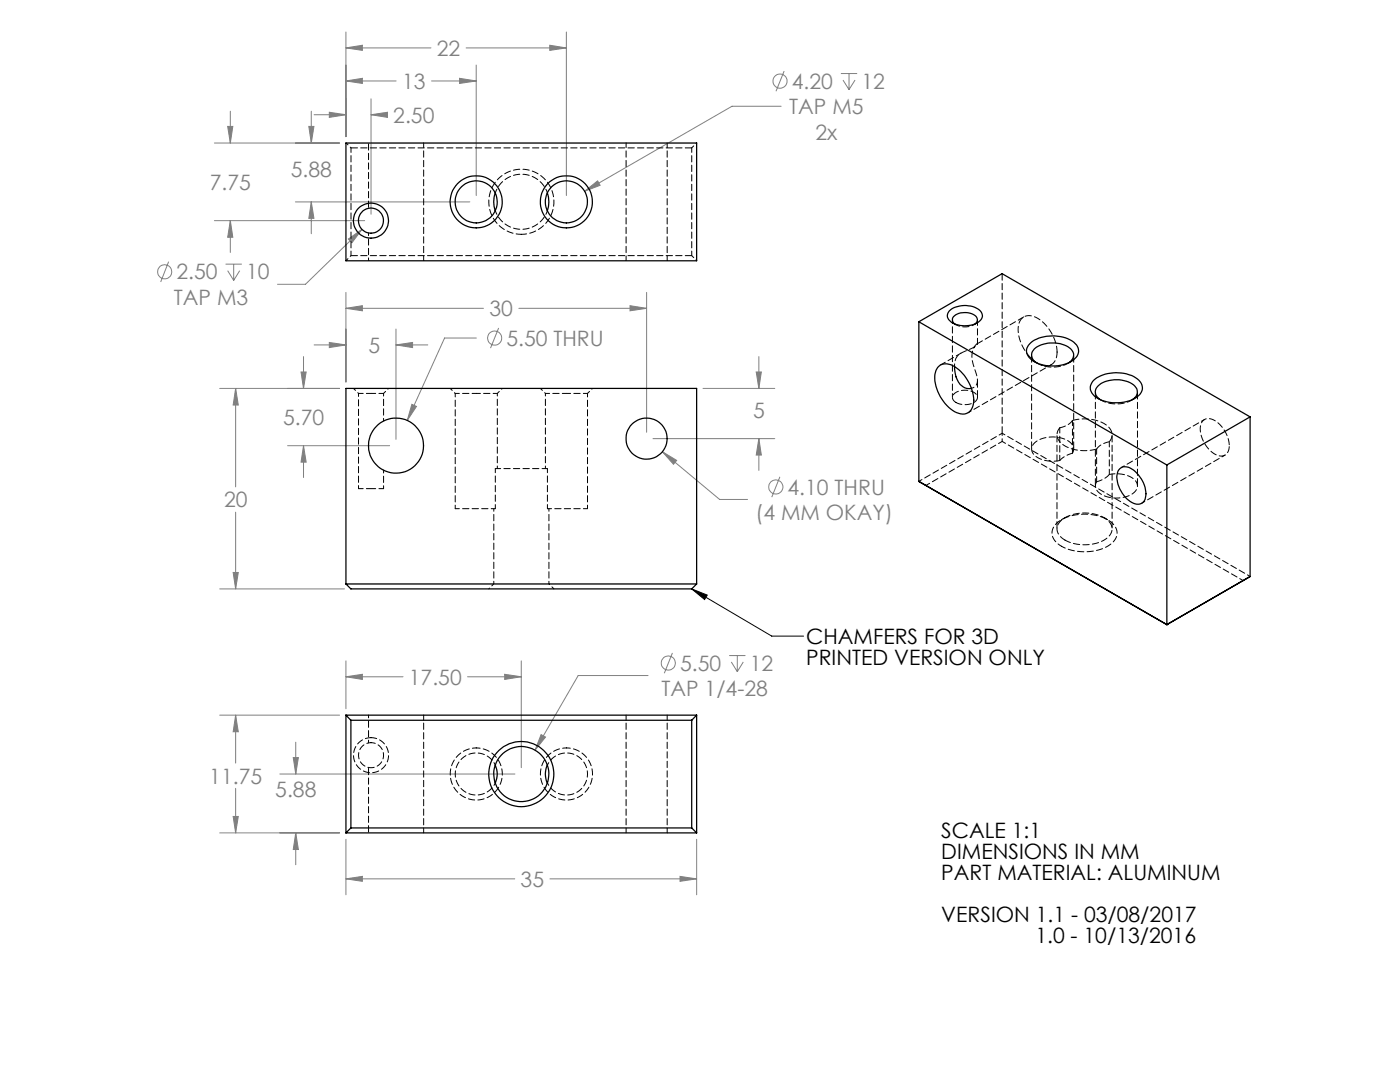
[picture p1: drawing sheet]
<svg xmlns="http://www.w3.org/2000/svg" width="279mm" height="216mm" viewBox="0 0 279 216" stroke-linecap="round" stroke-linejoin="round" font-family="sans-serif">
<g fill="none" stroke="#808080" stroke-width=".2">
<path d="M69 16.2l3.3-.6v1.1zM69 9.6l3.3-.6v1.1zM69 6.4v20.9M69 16.2h10.1M69 9.6h17M74 19.7v23.1M86.1 16.2h8.9M91.7 15.6l3.3 .6-3.3 .5zM93 9.6h20M95 13v26M109.7 9l3.3 .6-3.3 .5zM113 6.4v32.6"/>
<path d="M156.5 14.2l-1.6 4M167.8 14.7h3.3M168.2 16l1.2 1.9M169.4 14.7v3.2M170.6 16l-1.2 1.9M42.8 28.5h25M45.4 25.2h1.1l-.5 3.3zM46 22.2v6.3M61.6 25.2h1.1l-.6 3.3zM62.1 22.2v6.3M62.7 22.9h6.3M65.7 22.4l3.3 .5-3.3 .5z"/>
<path d="M74 22.9l3.3-.5v1zM74 22.9h3.3M116.7 38.2l2.6-2.1 .5 .9zM155.9 21.2h-9.8l-29.4 17M33.7 52.2l-1.6 4.1M42.8 44h30M45 52.7h3.3M45.4 54l1.2 2M46 44l.5 3.3h-1.1zM46 44v6.4M46.6 52.7v3.3M47.8 54l-1.2 2"/>
<path d="M58.9 40.3h34.9M62.1 40.3l.6 3.3h-1.1zM62.1 40.3v6.3M69 58.3v17.9M69.5 47.7l2.7-1.9-2 2.6zM72.2 45.8l-11.2 10.9h-5.6M129 58.3v28M43.9 77.5h23.9M47 77.5l.6 3.3h-1.1zM47 77.5v19.7M60.1 74.2h1l-.5 3.3zM60.6 71.2v6.3"/>
<path d="M62.7 68.8h6.3M65.7 68.3l3.3 .5-3.3 .6zM69 61.5l3.3-.5v1zM69 61.5h27.5M79 68.8l3.3-.5v1.1zM79 65.7v22M79 68.8h6.4M95.1 67.5h-6.4l-7.4 16.4M99.5 65.4l-1.6 4.1M103.5 61.5h25.5M125.7 61l3.3 .5-3.3 .5zM140.3 77.5h14.3"/>
<path d="M150.9 74.2h1l-.5 3.3zM151.4 71.2v6.3M57.4 88.9h20.4M60.6 88.9l.5 3.3h-1zM60.6 88.9v6.4M82.2 80.7l.9 .4-1.8 2.8zM130.3 87.5h24.3M132.2 90.1l2.8 1.8-.6 .7zM132.2 90.1l11.4 9.6h5.6M151.4 87.5l.5 3.3h-1zM151.4 87.5v6.4M155.6 95.1l-1.6 4.1"/>
<path d="M43.9 117.5h24.9M46.5 114.2h1.1l-.6 3.3zM47 102.2v15.3M69 135l3.3-.5v1.1zM69 131.9v9.5M69 135h11.4M93.3 135h10.7M100.7 134.5l3.3 .5-3.3 .6zM104 131.9v21.3M129.3 134.8h-13.9l-8.6 14.9M134.2 130.3l-1.6 4M145.5 130.8h3.3"/>
<path d="M145.9 132.1l1.2 1.9M147.1 130.8v3.2M148.3 132.1l-1.2 1.9M43.9 142.7h23.9M47 142.7l.6 3.3h-1.1zM47 142.7v9.6M47 157.3v8.9M55.8 154.4h47M58.5 151.2h1l-.5 3.2zM59 148.1v6.3M108 146.6l.9 .5-2.1 2.6zM43.9 166.2h23.9"/>
<path d="M46.5 162.9h1.1l-.6 3.3zM59 166.2l.5 3.3h-1zM59 166.2v6.3M69 175.4l3.3-.5v1zM69 167.5v11M69 175.4h33.7M109.7 175.4h29.3M135.7 174.9l3.3 .5-3.3 .5zM139 167.5v11"/>
<circle cx="155.7" cy="16.2" r="1.42"/>
<circle cx="32.9" cy="54.2" r="1.41"/>
<circle cx="98.7" cy="67.5" r="1.4"/>
<circle cx="154.8" cy="97.2" r="1.41"/>
<circle cx="133.4" cy="132.3" r="1.41"/>
</g>
<path d="M138 117.5l3.1 1.2-.5 .9zM138 117.5l16 9.4h6.4" fill="none" stroke="#000" stroke-width=".2"/>
<path d="M138 117.5l3.1 1.2-.5 .9z" fill="#000"/>
<path d="M82.2 80.7l-.9 3.2 1.8-2.8zM132.2 90.1l2.2 2.5 .6-.7zM60.6 88.9l.5 3.3h-1zM60.1 74.2h1l-.5 3.3zM79 68.8l3.3-.5v1.1zM65.7 68.3l3.3 .5-3.3 .6zM69 61.5l3.3-.5v1zM125.7 61l3.3 .5-3.3 .5zM151.4 87.5l.5 3.3h-1zM150.9 74.2h1l-.5 3.3zM47 77.5l.6 3.3h-1.1zM46.5 114.2h1.1l-.6 3.3zM69.5 47.7l.7 .7 2-2.6zM116.7 38.2l3.1-1.2-.5-.9zM91.7 15.6l3.3 .6-3.3 .5zM69 16.2l3.3-.6v1.1zM109.7 9l3.3 .6-3.3 .5zM69 9.6l3.3-.6v1.1zM45.4 25.2h1.1l-.5 3.3zM46 44l.5 3.3h-1.1zM61.6 25.2h1.1l-.6 3.3zM62.1 40.3l.6 3.3h-1.1zM65.7 22.4l3.3 .5-3.3 .5zM74 22.9l3.3-.5v1zM135.7 174.9l3.3 .5-3.3 .5zM69 175.4l3.3-.5v1zM46.5 162.9h1.1l-.6 3.3zM47 142.7l.6 3.3h-1.1zM108 146.6l-1.2 3.1 2.1-2.6zM69 135l3.3-.5v1.1zM100.7 134.5l3.3 .5-3.3 .6zM59 166.2l.5 3.3h-1zM58.5 151.2h1l-.5 3.2z" fill="#808080"/>
<g fill="none" stroke="#000" stroke-width=".25">
<path d="M69 28.5h70v23.5h-70zM98.8 38.5a5.2 5.2 0 0 0 0 3.6M109.2 38.5a5.2 5.2 0 0 1 0 3.6M183.4 64.2l49.5 28.6M183.4 64.2v31.9M183.4 64.2l16.6-9.6 49.5 28.6M187.1 73.3a2.63 2.63 0 0 1 3.8 .1 8.2 8.2 0 0 1 3.3 7.3 2.19 2.19 0 0 1-3.3 1.6 8 8 0 0 1-4.2-8zM189.5 62a4.8 4.8 0 0 1 6.4 .3 1.63 1.63 0 0 1-1.3 2.3 4.9 4.9 0 0 1-5.3-.8l-.2-.8zM190.5 73.2a4.5 4.5 0 0 0 2.1 4.2l1.3 .1M190.5 64.6a1.08 1.08 0 0 1-.4-1.1 1.08 1.08 0 0 1 .9-.8 3.5 3.5 0 0 1 3.9 .6l.2 .4-.1 .4-.4 .5M205.8 68.3a7.6 7.6 0 0 1 8.8 .2 2.03 2.03 0 0 1-.4 3.4 7.7 7.7 0 0 1-8.5-.3 1.99 1.99 0 0 1 .1-3.3zM206.8 72.4a1.82 1.82 0 0 1-.9-1.9 1.82 1.82 0 0 1 1.5-1.5 6.2 6.2 0 0 1 6.4 .7 1.67 1.67 0 0 1-.4 2.7"/>
<path d="M218.2 76a7.4 7.4 0 0 1 9.1-.1 2.11 2.11 0 0 1-.7 3.5 8 8 0 0 1-8.2-.4 2.03 2.03 0 0 1-.2-3zM219.5 79.7a1.74 1.74 0 0 1-.9-1.7 1.74 1.74 0 0 1 1.1-1.5 6.1 6.1 0 0 1 6.8 .5 1.62 1.62 0 0 1-.4 2.7M183.4 96.1l49.5 28.5M183.4 96.1l1.4 .8M223.5 93.5a2.3 2.3 0 0 1 3.1 .6 5.7 5.7 0 0 1 1.9 5.5 1.7 1.7 0 0 1-2.6 .7 5.9 5.9 0 0 1-2.9-6zM232.9 92.8v31.8M249.5 83.2l-16.6 9.6M249.5 83.2v31.8M69 116.5v-39h70v39M69 116.5h70M69 116.5l1 1h68l1-1M249.5 115l-16.6 9.6"/>
<path d="M249.5 115l-1.4 .9M232.9 124.6h.1M69 142.7v23.5M69 142.7l1 1M69 142.7h70M70 143.7v21.5M70 143.7h68M98.8 152.7a4.3 4.3 0 0 1 0 3.5M109.2 152.7a4.3 4.3 0 0 0 0 3.5M138 143.7v21.5M139 142.7v23.5M139 142.7l-1 1"/>
<path d="M69 166.2h70M70 165.2l-1 1M70 165.2h68M138 165.2l1 1"/>
<circle cx="74" cy="44" r="2.5"/>
<circle cx="74" cy="44" r="3.5"/>
<circle cx="95" cy="40.3" r="5.2"/>
<circle cx="95" cy="40.3" r="4.2"/>
<circle cx="113" cy="40.3" r="5.2"/>
<circle cx="113" cy="40.3" r="4.2"/>
<circle cx="79" cy="88.9" r="5.5"/>
<circle cx="129" cy="87.5" r="4.1"/>
<circle cx="104" cy="154.4" r="5.5"/>
<circle cx="104" cy="154.5" r="6.5"/>
</g>
<path d="M124.9 28.5v23.5M84.5 52v-23.5M133.1 52v-23.5M71.5 78.5h2.5M74 78.5h2.5M71.5 97.5h2.5M74 97.5h2.5M124.9 142.7v23.5M84.5 166.2v-23.5M133.1 166.2v-23.5" fill="none" stroke="#000" stroke-width=".2" stroke-dasharray="1.3 .6" stroke-dashoffset=".3"/>
<g fill="none" stroke="#000" stroke-width=".2" stroke-dasharray="1.3 .6" stroke-dashoffset=".4">
<path d="M138 29.5v21.5M70 51v-21.5M90.8 78.5h4.2M95 78.5h4.2M108.8 78.5h4.2M113 78.5h4.2M190.1 64.4l.7 .4M194.3 64.8l.8-.4M206.4 72.1l.7 .4M213 72.5l.8-.4M219.1 79.5l.7 .4M225.8 79.9l.7-.4"/>
<path d="M109.3 93.5v8M184.8 96.9l15.2-8.8M90.8 101.5h8M98.8 101.5v-8M109.3 101.5h7.9M211.8 109a9.7 9.7 0 0 0 10.2-.7 2.59 2.59 0 0 0-.5-4.3 9.6 9.6 0 0 0-10.6 .4 2.59 2.59 0 0 0 .5 4.3l.4 .3M212.6 103.3l-.8 .4M221 103.7l-.7-.4M74 148.2a2.5 2.5 0 0 1 2.3 3.6 2.5 2.5 0 0 1-4.3 .4 2.5 2.5 0 0 1 1.7-4h.3"/>
</g>
<path d="M104 46.8a6.5 6.5 0 0 0 5.8-9.6 6.5 6.5 0 0 0-11.2-.5 6.5 6.5 0 0 0 4.8 10l.6 .1M191.8 70.5l-4.1 2.3M109.3 93.5h-10.5M211.5 91.9v-6.5M214 83.9v6.5M218.9 89.6v6.5M221.4 94.7v-6.6" fill="none" stroke="#000" stroke-width=".2" stroke-dasharray="1.3 .6" stroke-dashoffset=".2"/>
<g fill="none" stroke="#000" stroke-width=".2" stroke-dasharray="1.3 .6" stroke-dashoffset=".7">
<path d="M69 28.5l1 1M138 29.5l1-1M69 52l1-1M73.5 46.5v5.5M138 51l1 1M70.5 77.5l1 1M71.5 78.5v19M76.5 78.5l1-1M89.8 77.5l1 1M99.2 78.5l1-1M107.8 77.5l1 1M117.2 78.5l1-1"/>
<path d="M190.5 73.1a2.84 2.84 0 0 1 2.3-3.1l.5-.2a3.2 3.2 0 0 0 1.8-1.2h-.1a2.93 2.93 0 0 0-1 3.3l.9 2.8a1.9 1.9 0 0 1-.9 2.8h-.1M76.5 84v-5.5M76.5 97.5v-3.7M98.5 116.5l-1 1M110.5 117.5l-1-1M73.5 142.7v5.5M98.8 156.2a4.2 4.2 0 0 1-6.4 1.5 4.2 4.2 0 0 1 0-6.6 4.2 4.2 0 0 1 6.4 1.6M109.3 152.7a4.2 4.2 0 0 1 6.4-1.6 4.2 4.2 0 0 1 0 6.6 4.2 4.2 0 0 1-6.4-1.5"/>
</g>
<path d="M108.8 78.5v15M99.2 93.5v-15M200 86.4v1.7M98.5 101.5v15M109.5 116.5v-15" fill="none" stroke="#000" stroke-width=".2" stroke-dasharray="1.3 .6" stroke-dashoffset=".8"/>
<path d="M90.8 78.5v23M193.2 82.4l16.6-9.6M200 86.4l-16.6 9.6M240.4 83.7l-16.6 9.6M117.2 101.5v-23M227.9 100.4l16.6-9.6M249.5 115l-49.5-28.6" fill="none" stroke="#000" stroke-width=".2" stroke-dasharray="1.3 .6" stroke-dashoffset=".6"/>
<path d="M98.8 38.5a5.5 5.5 0 0 1 5.2-3.7 5.5 5.5 0 0 1 5.3 3.7M109.3 42a5.5 5.5 0 0 1-5.3 3.8 5.5 5.5 0 0 1-5.2-3.8M190.1 63.8v15.5M190.8 64.8a3.8 3.8 0 0 0 3.8-.2M200 88.1l48.1 27.7M95 149.2a5.2 5.2 0 0 0-4.5 7.7 5.2 5.2 0 0 0 8.9 .5 5.2 5.2 0 0 0-3.8-8.1l-.6-.1M113 149.2a5.2 5.2 0 0 0-4.5 7.7 5.2 5.2 0 0 0 8.9 .5 5.2 5.2 0 0 0-3.8-8.1l-.6-.1" fill="none" stroke="#000" stroke-width=".2" stroke-dasharray="1.3 .6" stroke-dashoffset=".5"/>
<path d="M70 29.5h68M138 51h-68M200 54.6v31.8M190.5 64.6l.3 .2M204.3 63.2l-9.4 5.4M206.8 72.3a6.4 6.4 0 0 0 6.6 0M219.5 79.7a6.4 6.4 0 0 0 6.6 0" fill="none" stroke="#000" stroke-width=".2" stroke-dasharray="1.3 .6"/>
<path d="M73.5 28.5v13.1M205.9 70.8v18.8M218.6 78.2v18.8M210.9 86.8v18.7M214.3 89.6v-18.8M227 97v-18.8M245.3 88.9a6 6 0 0 0-3.8-5.3 1.74 1.74 0 0 0-2 2.2 5.8 5.8 0 0 0 4 5.2 1.72 1.72 0 0 0 1.8-2.1M221.9 105.5v-18.7M73.5 153.1v13.1" fill="none" stroke="#000" stroke-width=".2" stroke-dasharray="1.3 .6" stroke-dashoffset="-.2"/>
<path d="M195.1 68.7v-4.9M211 70.2a8.1 8.1 0 0 0-5-7.1 2.23 2.23 0 0 0-2.8 2.4 8.2 8.2 0 0 0 4.8 7.4 2.19 2.19 0 0 0 2.9-2.2l.1-.5M190.8 80.3a3.3 3.3 0 0 0 4.2-.7 1.42 1.42 0 0 0-1.4-1.6 2.91 2.91 0 0 0-3.5 1.1l.1 .7 .6 .5M211.5 91.9a5.1 5.1 0 0 1 2.5-1.5M214 90.4a1.83 1.83 0 0 0-1.1-2.6 6 6 0 0 0-6.6 .8 1.71 1.71 0 0 0 .7 2.6 6.5 6.5 0 0 0 4.5 .7M214 83.9a3.9 3.9 0 0 1-2.5 1.5M218.9 96.1a1.83 1.83 0 0 0 1.1 2.6 6 6 0 0 0 6.6-.7 1.71 1.71 0 0 0-.7-2.7 6.5 6.5 0 0 0-4.5-.6M218.9 89.6a3.9 3.9 0 0 1 2.5-1.5M221.4 94.7a5.1 5.1 0 0 1-2.5 1.4M212.6 107.8a2.36 2.36 0 0 1-1.7-2.2 2.36 2.36 0 0 1 1.6-2.3 8.1 8.1 0 0 1 8.7 .6 2.21 2.21 0 0 1-.6 3.7 8.5 8.5 0 0 1-8 .2M74 147.2a3.5 3.5 0 0 0-3.1 5.1 3.5 3.5 0 0 0 6 .4 3.5 3.5 0 0 0-2.4-5.5h-.5" fill="none" stroke="#000" stroke-width=".2" stroke-dasharray="1.3 .6" stroke-dashoffset=".1"/>
<path d="M195.1 79.3v-3.4M214 83.9a7.9 7.9 0 0 1 7.3 1.4 2.03 2.03 0 0 1 .1 2.8M218.9 89.6a7.9 7.9 0 0 1-7.3-1.4 2.03 2.03 0 0 1-.1-2.8" fill="none" stroke="#000" stroke-width=".2" stroke-dasharray="1.3 .6" stroke-dashoffset="-.1"/>
<g font-size="4.2" fill="#808080">
<text x="87.2" y="11.1">22</text>
<text x="80.3" y="17.7">13</text>
<text x="158" y="17.7">4.20</text>
<text x="171.9" y="17.7">12</text>
<text x="157.5" y="22.8">TAP M5</text>
<text x="78.5" y="24.5">2.50</text>
<text x="162.7" y="27.9">2x</text>
<text x="58.1" y="35.4">5.88</text>
<text x="41.9" y="37.9">7.75</text>
<text x="35.2" y="55.8">2.50</text>
<text x="49.1" y="55.8">10</text>
<text x="34.7" y="60.9">TAP M3</text>
<text x="97.7" y="63.1">30</text>
<text x="73.5" y="70.4">5</text>
<text x="101.1" y="69">5.50 THRU</text>
<text x="150.3" y="83.4">5</text>
<text x="56.5" y="84.8">5.70</text>
<text x="44.7" y="101.2">20</text>
<text x="157.2" y="98.7">4.10 THRU</text>
<text x="150.8" y="103.8">(4 MM OKAY)</text>
<text x="81.6" y="136.6">17.50</text>
<text x="135.7" y="133.8">5.50</text>
<text x="149.6" y="133.8">12</text>
<text x="132" y="138.9">TAP 1/4-28</text>
<text x="41.8" y="156.4">11.75</text>
<text x="54.9" y="159.1">5.88</text>
<text x="103.9" y="177">35</text>
</g>
<g font-size="4.2">
<text x="160.9" y="128.5">CHAMFERS FOR 3D</text>
<text x="160.9" y="132.7">PRINTED VERSION ONLY</text>
<text x="187.9" y="167.3">SCALE 1:1</text>
<text x="187.9" y="171.4">DIMENSIONS IN MM</text>
<text x="187.9" y="175.6">PART MATERIAL: ALUMINUM</text>
<text x="187.9" y="184">VERSION 1.1 - 03/08/2017</text>
<text x="206.6" y="188.1">1.0 - 10/13/2016</text>
</g>
</svg>
